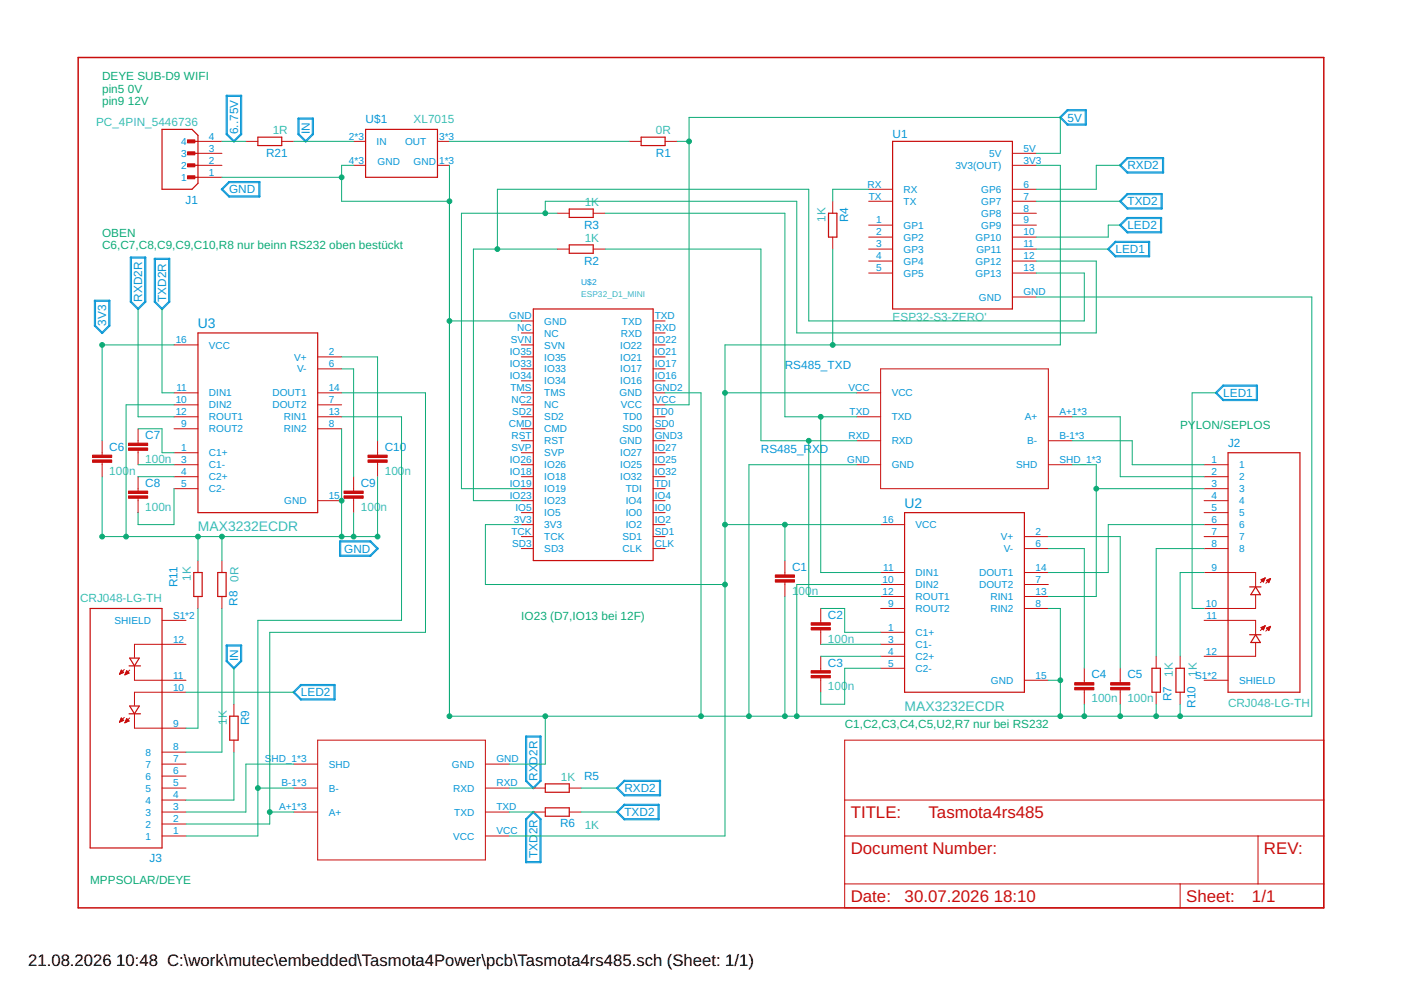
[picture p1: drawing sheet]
<svg xmlns="http://www.w3.org/2000/svg" width="297mm" height="210mm" viewBox="0 0 297 210" stroke-linecap="round" stroke-linejoin="round" font-family="sans-serif">
<g fill="none" stroke="#0696d7" stroke-width=".21">
<path d="M47.9 28.4l.2-.1 1.6 1.7-.1 .1zM48 20.2l.2 .1-.1 8.3-.2-.1zM48 20.2h3.2v.2h-3.2zM48.5 38.6l6.5-.1 .1 .2h-6.6zM48.5 38.5l.2 .2-1.7 1.6-.1-.2zM51 20.3h.2v8.3l-.2-.1zM51.1 28.3l.1 .2-1.6 1.6-.1-.2zM54.9 38.6h.2l-.1 3.2-.1-.1zM63.2 28.4l.1-.1 1.6 1.7-.1 .1zM63.2 25.1h.2l-.1 3.5-.1-.1zM63.2 25.1l3.2-.1 .1 .2-3.3 .1zM66.2 25.1h.3l-.1 3.5-.2-.1z"/>
<path d="M66.3 28.3l.2 .2-1.7 1.6-.1-.2zM224.7 24.8h.2l1.6 1.7h-.2zM226.3 23.2l.2 .2-1.7 1.6-.1-.2zM226.3 23.2h4v.2l-4 .1zM226.3 26.3h4v.2h-4zM230.1 23.3h.2v3.2h-.2zM237.4 35l.2-.1 1.6 1.7-.2 .1zM238.9 33.5l7.7-.1 .1 .2-7.7 .1zM238.9 36.5l7.7-.1 .1 .2-7.7 .1zM239 33.4l.2 .2-1.7 1.6-.1-.2zM246.5 33.5h.2l-.1 3.2-.1-.1zM27.7 54.5l.2 .1-.1 9.5-.2-.1z"/>
<path d="M27.7 54.5h3.1l.1 .2h-3.2zM30.8 54.5l.1 .1-.1 9.5-.1-.1zM32.8 54.8h.2l-.1 9.3-.2-.1zM32.8 54.8h3.1l.1 .1-3.2 .1zM35.8 54.8h.2l-.1 9.3-.1-.1zM46.9 40.1l.2-.1 1.6 1.7-.2 .1zM48.5 41.6l6.5-.1 .1 .2-6.6 .1zM234.8 52.8l.2-.1 1.6 1.7-.1 .1zM236.4 51.2h7.3l.1 .1-7.3 .1zM236.5 51.2l.1 .1-1.7 1.6-.1-.1zM236.5 54.2h7.2l.1 .2-7.3 .1zM237.4 42.6l.2-.1 1.6 1.7-.2 .1z"/>
<path d="M237.4 47.7l1.7-1.6 .1 .2-1.6 1.6zM237.4 47.7l.2-.1 1.6 1.7-.2 .1zM238.9 41.1l7.4-.1 .1 .2-7.4 .1zM238.9 44.2l7.4-.1 .1 .1-7.4 .1zM238.9 46.2l7.3-.1 .1 .2-7.3 .1zM239 41l.2 .2-1.7 1.6-.1-.2zM239 49.1h7.2l.1 .2-7.3 .1zM243.5 51.2h.3l-.1 3.3-.2-.1zM246 46.2h.3l-.1 3.2-.2-.1zM246.2 41.1h.2l-.1 3.2-.1-.1zM20 69l.2-.1 1.6 1.7-.2 .1zM20 63.7h.3l-.1 5.5-.2-.1z"/>
<path d="M20 63.7l3.2-.1 .1 .2-3.2 .1zM23.1 63.7h.2l-.1 5.5-.1-.1zM23.1 68.9l.2 .2-1.7 1.6-.1-.2zM27.6 63.9h.2l1.6 1.7h-.2zM30.8 63.9l.1 .1-1.7 1.6-.1-.1zM32.7 63.9h.2l1.6 1.7h-.2zM35.8 63.9l.2 .1-1.7 1.6-.1-.1zM257.7 83.2l1.6-1.6 .2 .1-1.6 1.7zM257.7 83.2h.2l1.6 1.7h-.2zM259.2 81.7l7.3-.1 .1 .2-7.3 .1zM259.2 84.8l7.3-.1 .1 .2h-7.3zM266.4 81.7h.2l-.1 3.2h-.1z"/>
<path d="M72 117.8l6.6-.1 .1 .2-6.6 .1zM72 114.7h6.6l.1 .1-6.6 .1zM72 114.7h.2v3.3l-.2-.1zM78.4 117.8l1.6-1.6 .2 .1-1.6 1.7zM78.4 114.7h.2l1.6 1.7h-.2zM47.9 136.8h.3l-.1 3.5-.2-.1zM47.9 136.8l3.3-.1v.2l-3.2 .1zM51 136.8h.2v3.5l-.2-.1zM47.9 140.1l.2-.1 1.6 1.7-.1 .1zM51.1 140l.1 .2-1.6 1.6-.1-.2zM62.1 146.7l1.7-1.6 .1 .1-1.6 1.7zM62.1 146.7l.2-.1 1.6 1.7-.1 .1z"/>
<path d="M63.7 145.2l7.3-.1 .1 .2-7.3 .1zM63.8 148.2h7.2l.1 .1-7.3 .1zM70.8 145.2h.3l-.1 3.2-.2-.1zM111.4 156.1h.3l-.1 9.6-.2-.1zM111.4 156.1l3.2-.1 .1 .2-3.2 .1zM114.5 156.1h.2l-.1 9.6-.1-.1zM111.4 165.5l.2-.1 1.6 1.7-.2 .1zM111.4 173.7l1.6-1.7 .2 .1-1.6 1.7zM111.4 173.7h.3l-.1 9.2-.2-.1zM112.9 172.1l.2-.1 1.6 1.7-.1 .1zM114.6 165.4l.1 .2-1.7 1.6-.1-.2zM114.6 173.6l.1 .1-.1 9.2-.1-.1z"/>
<path d="M130.7 167h.2l1.6 1.7h-.2zM130.7 172.1l.2-.1 1.6 1.7-.2 .1zM132.2 165.5l7.8-.1 .1 .2-7.8 .1zM132.2 170.6l7.5-.1 .1 .2-7.5 .1zM132.3 165.4l.2 .2-1.7 1.6-.1-.2zM132.3 168.5h7.7l.1 .2h-7.8zM132.3 170.5l.2 .2-1.7 1.6-.1-.2zM132.3 173.6h7.4l.1 .1-7.5 .1zM139.5 170.6h.3l-.1 3.2-.2-.1zM139.8 165.5h.3l-.1 3.2h-.2zM111.4 182.8l3.2-.1 .1 .1-3.2 .1z"/>
</g>
<g fill="none" stroke="#c90d0c" stroke-width=".25">
<path d="M34.4 27.4h6.3l1.3 1.3v10.2l-1.3 1.2h-6.3zM40.1 37.6h1.9M40.1 35.1h1.9M40.1 32.5h1.9M40.1 30h1.9M54.7 29.1h5v1.8h-5zM77.5 27.4h15.3v10.2h-15.3zM135.9 29.1h5.1v1.8h-5.1zM189.3 30h25.4v35.5h-25.4zM120.7 51.9h5.1v1.8h-5.1zM120.7 44.3h5.1v1.8h-5.1zM175.7 45.2h1.7v5.1h-1.7z"/>
<path d="M42 70.6h25.4v38.1h-25.4zM113.1 65.5h25.4v53.4h-25.4zM260.4 96h15.2v50.8h-15.2zM191.8 108.7h25.4v38.1h-25.4zM19.1 129h15.3v50.8h-15.3zM27.5 139.5h2l-1 1.7zM41.1 121.4h1.8v5.1h-1.8zM46.2 121.4h1.7v5.1h-1.7zM264.9 124.4h2.5M264.9 134.6h2.5M266.2 124.4l1 1.7h-2zM266.2 134.6l1 1.6h-2z"/>
<path d="M27.4 151.3h2.4M27.4 141.2h2.4M27.5 149.7h2l-1 1.6zM48.7 151.8h1.8v5.1h-1.8zM244.2 141.7h1.8v5.1h-1.8zM249.3 141.7h1.8v5.1h-1.8zM115.6 166.2h5.1v1.8h-5.1zM115.6 171.3h5.1v1.8h-5.1z"/>
</g>
<g fill="none" stroke="#c90d0c" stroke-width=".21">
<path d="M42 30h5.1M42 35.1h5.1M42 37.6h5.1M42 32.5h5.1M52.1 30h2.6M59.7 30h2.6M75 30h2.5M75 35.1h2.5M92.8 30h2.5M92.8 35.1h2.5M133.4 30h2.5M141 30h2.6"/>
<path d="M214.7 35.1h5M214.7 32.5h5M118.2 52.8h2.5M118.2 45.2h2.5M125.8 52.8h2.5M125.8 45.2h2.5M176.6 42.7v2.5M176.6 50.3v2.5M184.2 52.8h5.1M184.2 57.9h5.1M184.2 42.7h5.1M184.2 40.1h5.1"/>
<path d="M184.2 55.4h5.1M184.2 50.3h5.1M184.2 47.7h5.1M214.7 52.8h5M214.7 45.2h5M214.7 57.9h5M214.7 42.7h5M214.7 40.1h5M214.7 55.4h5M214.7 50.3h5M214.7 47.7h5M36.9 73.1h5.1"/>
<path d="M67.4 75.7h5M67.4 78.2h5M110.5 68.1h2.6M110.5 70.6h2.6M110.5 73.1h2.6M110.5 75.7h2.6M110.5 78.2h2.6M138.5 68.1h2.5M138.5 70.6h2.5M138.5 73.1h2.5M138.5 75.7h2.5M138.5 78.2h2.5"/>
<path d="M186.7 78.2h35.6v25.4h-35.6zM214.7 63h5M21.7 93.5v3M21.7 98v3.1M29.3 90.9v3.1M29.3 95.5v3M36.9 83.3h5.1M36.9 85.8h5.1M36.9 88.4h5.1M36.9 90.9h5.1M36.9 96h5.1M36.9 98.5h5.1"/>
<path d="M67.4 83.3h5M67.4 85.8h5M67.4 88.4h5M67.4 90.9h5M80.1 93.5v3M80.1 98v3.1M110.5 80.8h2.6M110.5 83.3h2.6M110.5 85.8h2.6M110.5 88.4h2.6M110.5 90.9h2.6M110.5 93.5h2.6"/>
<path d="M110.5 96h2.6M110.5 98.5h2.6M138.5 80.8h2.5M138.5 83.3h2.5M138.5 85.8h2.5M138.5 88.4h2.5M138.5 90.9h2.5M138.5 93.5h2.5M138.5 96h2.5M138.5 98.5h2.5M181.6 83.3h5.1M181.6 88.4h5.1"/>
<path d="M181.6 93.5h5.1M181.6 98.5h5.1M222.3 88.4h5.1M222.3 93.5h5.1M222.3 98.5h5.1M255.3 98.5h5.1M29.3 101.1v3M29.3 105.6v3.1M36.9 101.1h5.1M36.9 103.6h5.1M42 118.9v2.5M47.1 118.9v2.5"/>
<path d="M67.4 106.2h5M75 101.1v3M75 105.6v3.1M110.5 101.1h2.6M110.5 103.6h2.6M110.5 106.2h2.6M110.5 108.7h2.6M110.5 111.2h2.6M110.5 113.8h2.6M110.5 116.3h2.6M138.5 101.1h2.5M138.5 103.6h2.5"/>
<path d="M138.5 106.2h2.5M138.5 108.7h2.5M138.5 111.2h2.5M138.5 113.8h2.5M138.5 116.3h2.5M166.4 118.9v3M186.7 111.2h5.1M217.2 113.8h5.1M217.2 116.3h5.1M255.3 101.1h5.1M255.3 103.6h5.1M255.3 106.2h5.1"/>
<path d="M255.3 108.7h5.1M255.3 111.2h5.1M255.3 113.8h5.1M255.3 116.3h5.1M34.4 131.5h5M39.4 136.6h-10.9v2.8M42 126.5v2.5M47.1 126.5v2.5M166.4 123.4v3.1M174 129v3M174 133.6v3M174 139.1v3.1"/>
<path d="M186.7 121.4h5.1M186.7 129h5.1M186.7 139.1h5.1M186.7 123.9h5.1M186.7 126.5h5.1M186.7 134.1h5.1M186.7 136.6h5.1M217.2 121.4h5.1M217.2 129h5.1M217.2 123.9h5.1M217.2 126.5h5.1M245.1 139.1v2.6"/>
<path d="M250.2 139.1v2.6M255.3 121.4h10.9v2.9M255.3 131.5h10.9v3M266.2 126.2v2.8h-10.9M266.2 136.4v2.7h-10.9M267.4 122.9l.8-.4-.3 .9zM267.4 133.1l.8-.4-.3 .9zM267.4 133.1h.7M267.4 123h.7M267.5 122.8h.6M267.5 133.2h.5M267.5 123.1h.5"/>
<path d="M267.6 133h.5M267.6 133.3h.3M267.7 123.2h.2M267.7 133.5h.2M267.8 123.3h.1M267.8 122.7h.4M267.8 132.8h.4M268.1 122.6h.1M268.1 132.7h.1M268.2 122.5l-1 1M268.2 132.7l-1 1M268.5 123l.9-.3-.4 .8z"/>
<path d="M268.5 133.2l.5 .5M268.5 133.2h.7M268.5 123.1h.7M268.6 133.3h.6M268.7 123.2h.4M268.7 123h.5M268.7 133.1h.6M268.8 133.5h.3M268.8 123.3h.3M268.9 133.6h.1M268.9 123.4h.1M268.9 122.8h.4"/>
<path d="M269 133.7h.1M269 133h.3M269.2 122.7h.1M269.3 132.8h.1M269.4 122.7l-1 1M269.4 132.8l-1 1M269.4 132.8l-.9 .4M269.4 132.8l-.4 .9M25.3 153.1h.1M25.4 153h.2M25.4 142.9h.2M25.4 142.7h.5"/>
<path d="M25.4 152.9h.5M25.5 152.8h.7M25.5 142.6h.6M25.5 142.5h.6M25.5 152.6h.6M25.6 152.5h.4M25.6 142.4h.4M25.6 142.3h.3M25.7 152.4h.2M25.7 152.3h.1M25.7 142.1h.1M25.7 152.2l.5 .5-.9 .4z"/>
<path d="M25.7 142.1l.5 .5-.9 .4zM26.4 152.1l-1.1 1M26.4 141.9l-1.1 1.1M26.5 153.2h.1M26.5 143h.2M26.5 153.1h.3M26.6 142.9h.4M26.6 153h.5M26.6 152.9h.8M26.6 142.7h.7M26.7 142.6h.6M26.7 152.8h.5"/>
<path d="M26.7 152.6h.4M26.7 142.5h.5M26.8 142.4h.2M26.8 152.5h.2M26.8 152.4h.1M26.8 142.3h.1M26.9 142.2l.5 .5-.9 .4zM27.4 152.9l-.9 .3M27.4 152.9l-.5-.5-.4 .8M27.5 152.2l-1 1M27.5 142.1l-1 1M28.5 141.3v2.9h10.9"/>
<path d="M28.5 151.5v2.9h10.9M34.4 159.5h5M39.4 146.8h-10.9v2.8M49.6 149.3v2.5M49.6 156.9v2.6M67.4 156.9h35.5v25.4h-35.5zM174 143.7v3.1M179.1 156.9h101.6v35.6h-101.6zM186.7 141.7h5.1M217.2 144.2h5.1M229.9 141.7v3M229.9 146.3v3"/>
<path d="M237.5 141.7v3M237.5 146.3v3M245.1 146.8v2.5M250.2 146.8v2.5M255.3 144.2h5.1M34.4 177.2h5M34.4 169.6h5M34.4 172.2h5M34.4 167.1h5M34.4 162h5M34.4 174.7h5M34.4 164.5h5"/>
<path d="M62.3 172.2h5.1M62.3 167.1h5.1M62.3 162h5.1M102.9 177.2h5.1M102.9 172.2h5.1M102.9 167.1h5.1M102.9 162h5.1M113.1 172.2h2.5M113.1 167.1h2.5M120.7 172.2h2.5M120.7 167.1h2.5M179.1 177.2h101.6"/>
<path d="M179.1 169.6h101.6M266.7 177.2v10.2M179.1 187.4h101.6M250.2 187.4v5.1"/>
</g>
<path d="M16.6 12.2h264.1v180.3h-264.1z" fill="none" stroke="#c90d0c" stroke-width=".32"/>
<g fill="#c90d0c" stroke="#c90d0c" stroke-width=".21">
<path d="M39.8 37.3h1.5v.6h-1.5z"/>
<path d="M39.8 34.7h1.5v.7h-1.5z"/>
<path d="M39.8 32.2h1.5v.6h-1.5z"/>
<path d="M39.8 29.7h1.5v.6h-1.5z"/>
<path d="M164.4 122.9h4v.5h-4z"/>
<path d="M164.4 121.9h4v.5h-4z"/>
<path d="M172 133.1h4v.5h-4z"/>
<path d="M172 132h4v.5h-4z"/>
<path d="M172 143.2h4v.5h-4z"/>
<path d="M172 142.2h4v.5h-4z"/>
<path d="M227.9 145.8h4v.5h-4z"/>
<path d="M227.9 144.7h4v.5h-4z"/>
<path d="M235.5 145.8h4v.5h-4z"/>
<path d="M235.5 144.7h4v.5h-4z"/>
<path d="M19.6 97.5h4.1v.5h-4.1z"/>
<path d="M19.6 96.5h4.1v.5h-4.1z"/>
<path d="M27.2 95h4.1v.5h-4.1z"/>
<path d="M27.2 94h4.1v.5h-4.1z"/>
<path d="M27.2 105.1h4.1v.5h-4.1z"/>
<path d="M27.2 104.1h4.1v.5h-4.1z"/>
<path d="M72.9 105.1h4.1v.5h-4.1z"/>
<path d="M72.9 104.1h4.1v.5h-4.1z"/>
<path d="M78 97.5h4.1v.5h-4.1z"/>
<path d="M78 96.5h4.1v.5h-4.1z"/>
</g>
<g fill="none" stroke="#0dab76" stroke-width=".21">
<path d="M47.1 30h5M47.1 37.6h25.3M62.3 30h12.7M75 35.1h-2.6v7.6h22.9M95.3 30h38.1M95.3 35.1v116.7h182.8v-88.8h-58.4M143.6 30h2.5M219.7 35.1h5.1v38h-71.1v104.1h-45.7M219.7 32.5h5.1v-7.6h-78.7v60.9h-5.1M237.5 35.1h-5.1v5h-12.7M105.5 52.8v-12.7h66v28h58.4v-10.2h-10.2M115.6 45.2v-2.5h53.3v27.9h63.5v-15.2h-12.7"/>
<path d="M118.2 45.2h-20.4v58.4h12.7M118.2 52.8h-17.8v53.4h10.1M128.3 45.2h38.1v43.2h15.2M128.3 52.8h33v40.7h20.3M176.6 52.8v20.3M184.2 40.1h-7.6v2.6M219.7 52.8h15.3M219.7 42.7h17.8M237.5 47.7h-2.5v2.6h-15.3M29.3 65.5v22.9h7.6M34.4 65.5v17.8h2.5M36.9 73.1h-15.2v20.4"/>
<path d="M72.4 78.2h2.6v22.9M72.4 75.7h7.7v17.8M95.3 68.1h15.2M29.3 90.9h5.1v5.1h2.5M29.3 98.5h7.6M36.9 85.8h-10.2v28M72.4 83.3h17.8v50.8h-33v40.6h-17.8M72.4 88.4h12.7v43.1h-30.4v45.7h-15.3M72.4 90.9v22.9M141 83.3h7.6v68.5M153.7 83.3h27.9M171.5 93.5v33h15.2"/>
<path d="M174 88.4v33h12.7M181.6 98.5h-22.8v53.3M227.4 88.4h10.1v12.7h17.8M227.4 93.5h12.7v5h15.2M227.4 98.5h5v28h-10.1M257.8 83.3h-5v45.7h2.5M21.7 101.1v12.7h58.4v-12.7M29.3 101.1h7.6M36.9 103.6v7.6h-7.6v-2.5M42 113.8v5.1M47.1 113.8v5.1M75 108.7v5.1"/>
<path d="M110.5 111.2h-7.6v12.7h50.8M153.7 111.2h33M166.4 111.2v7.7M222.3 116.3h7.6v25.4M222.3 113.8h15.2v27.9M232.4 103.6h22.9M255.3 111.2h-20.3v10.2h-12.7M255.3 116.3h-10.2v22.8M42 129v25.4h-2.6M47.1 129v30.5h-7.7M166.4 126.5v25.3M174 139.1h12.7"/>
<path d="M174 136.6h12.7M174 129h5.1v5.1h7.6M186.7 123.9h-17.8v27.9M222.3 129h2.5v22.8M255.3 121.4h-5.1v17.7M39.4 146.8h22.9M49.6 141.7v7.6M49.6 159.5v10.1h-10.2M115.6 151.8v10.2h-7.6M186.7 141.7h-7.6v7.6h-5.1v-2.5M222.3 144.2h2.5M229.9 149.3v2.5"/>
<path d="M237.5 149.3v2.5M245.1 149.3v2.5M250.2 149.3v2.5M54.7 167.1h7.6M57.2 172.2h5.1M62.3 162h-10.2v10.2h-12.7M108 167.1h5.1M108 172.2h5.1M123.2 167.1h7.7M123.2 172.2h7.7"/>
</g>
<g fill="#0dab76" stroke="#0dab76" stroke-width=".21">
<circle cx="153.7" cy="83.3" r=".51"/>
<circle cx="176.6" cy="73.1" r=".51"/>
<circle cx="166.4" cy="111.2" r=".51"/>
<circle cx="153.7" cy="111.2" r=".51"/>
<circle cx="153.7" cy="123.9" r=".51"/>
<circle cx="21.7" cy="73.1" r=".51"/>
<circle cx="174" cy="88.4" r=".51"/>
<circle cx="171.5" cy="93.5" r=".51"/>
<circle cx="146.1" cy="30" r=".51"/>
<circle cx="115.6" cy="45.2" r=".51"/>
<circle cx="105.5" cy="52.8" r=".51"/>
<circle cx="54.7" cy="167.1" r=".51"/>
<circle cx="232.4" cy="103.6" r=".51"/>
<circle cx="21.7" cy="113.8" r=".51"/>
<circle cx="72.4" cy="113.8" r=".51"/>
<circle cx="72.4" cy="106.2" r=".51"/>
<circle cx="26.7" cy="113.8" r=".51"/>
<circle cx="75" cy="113.8" r=".51"/>
<circle cx="80.1" cy="113.8" r=".51"/>
<circle cx="47.1" cy="113.8" r=".51"/>
<circle cx="42" cy="113.8" r=".51"/>
<circle cx="72.4" cy="37.6" r=".51"/>
<circle cx="95.3" cy="151.8" r=".51"/>
<circle cx="158.8" cy="151.8" r=".51"/>
<circle cx="148.6" cy="151.8" r=".51"/>
<circle cx="95.3" cy="68.1" r=".51"/>
<circle cx="166.4" cy="151.8" r=".51"/>
<circle cx="224.8" cy="151.8" r=".51"/>
<circle cx="115.6" cy="151.8" r=".51"/>
<circle cx="224.8" cy="144.2" r=".51"/>
<circle cx="168.9" cy="151.8" r=".51"/>
<circle cx="245.1" cy="151.8" r=".51"/>
<circle cx="229.9" cy="151.8" r=".51"/>
<circle cx="237.5" cy="151.8" r=".51"/>
<circle cx="95.3" cy="42.7" r=".51"/>
<circle cx="250.2" cy="151.8" r=".51"/>
<circle cx="57.2" cy="172.2" r=".51"/>
</g>
<g font-size="3.6" fill="#c90d0c">
<text x="180.4" y="173.4">TITLE:</text>
<text x="196.9" y="173.4">Tasmota4rs485</text>
<text x="180.4" y="181.1">Document Number:</text>
<text x="268" y="181.1">REV:</text>
<text x="180.4" y="191.2">Date:</text>
<text x="191.8" y="191.2">30.07.2026</text>
<text x="210.7" y="191.2">18:10</text>
<text x="251.5" y="191.2">Sheet:</text>
<text x="265.4" y="191.2">1/1</text>
</g>
<g font-size="3.5">
<text x="6" y="204.7">21.08.2026</text>
<text x="24.7" y="204.7">10:48 C:\work\mutec\embedded\Tasmota4Power\pcb\Tasmota4rs485.sch (Sheet: 1/1)</text>
</g>
<g font-size="2.9" fill="#0696d7">
<text x="42" y="69.6">U3</text>
<text x="191.8" y="107.7">U2</text>
</g>
<g font-size="2.9" fill="#32c8c8">
<text x="42" y="112.7">MAX3232ECDR</text>
<text x="191.8" y="150.8">MAX3232ECDR</text>
</g>
<g font-size="2.5" fill="#0dab76">
<text x="21.6" y="17">DEYE SUB-D9 WIFI</text>
<text x="21.6" y="19.7">pin5</text>
<text x="21.6" y="22.3">pin9</text>
<text x="27.1" y="19.7">0V</text>
<text x="27.1" y="22.3">12V</text>
<text x="21.6" y="50.2">OBEN</text>
<text x="21.6" y="52.8">C6,C7,C8,C9,C9,C10,R8 nur beinn RS232 oben bestückt</text>
<text x="250.2" y="90.9">PYLON/SEPLOS</text>
<text x="110.5" y="131.5">IO23 (D7,IO13 bei 12F)</text>
<text x="179.1" y="154.4">C1,C2,C3,C4,C5,U2,R7 nur bei RS232</text>
<text x="19.1" y="187.4">MPPSOLAR/DEYE</text>
</g>
<g font-size="2.5" fill="#32c8c8">
<text x="20.4" y="26.7">PC_4PIN_5446736</text>
<text x="57.8" y="28.4">1R</text>
<text x="87.7" y="26.2">XL7015</text>
<text x="139.1" y="28.4">0R</text>
<text x="124" y="43.7">1K</text>
<text x="175" y="47" transform="rotate(-90 175 47)">1K</text>
<text x="124" y="51.3">1K</text>
<text x="189.3" y="68.1">ESP32-S3-ZERO'</text>
<text x="23.2" y="100.7">100</text>
<text x="27.4" y="100.7">n</text>
<text x="30.8" y="98.1">100n</text>
<text x="81.6" y="100.7">100</text>
<text x="85.8" y="100.7">n</text>
<text x="30.8" y="108.3">100n</text>
<text x="76.5" y="108.3">100</text>
<text x="80.7" y="108.3">n</text>
<text x="40.4" y="123.2" transform="rotate(-90 40.4 123.2)">1K</text>
<text x="50.6" y="123.3" transform="rotate(-90 50.6 123.3)">0R</text>
<text x="17" y="127.7">CRJ048-LG-TH</text>
<text x="167.9" y="126.1">1</text>
<text x="169.3" y="126.1">00</text>
<text x="172.1" y="126.1">n</text>
<text x="175.5" y="136.2">100n</text>
<text x="248.7" y="143.5" transform="rotate(-90 248.7 143.5)">1K</text>
<text x="253.8" y="143.5" transform="rotate(-90 253.8 143.5)">1K</text>
<text x="175.5" y="146.4">100</text>
<text x="179.7" y="146.4">n</text>
<text x="231.4" y="148.9">100n</text>
<text x="239" y="148.9">100n</text>
<text x="260.4" y="149.8">CRJ048-LG-TH</text>
<text x="48.1" y="153.7" transform="rotate(-90 48.1 153.7)">1K</text>
<text x="118.9" y="165.6">1K</text>
<text x="124" y="175.7">1K</text>
</g>
<g font-size="2.5" fill="#0696d7">
<text x="50.5" y="28.4" transform="rotate(-90 50.5 28.4)">6..75V</text>
<text x="65.7" y="28.4" transform="rotate(-90 65.7 28.4)">IN</text>
<text x="77.5" y="26.2">U$1</text>
<text x="189.3" y="29.2">U1</text>
<text x="226.3" y="25.8">5V</text>
<text x="56.4" y="33.2">R21</text>
<text x="139.1" y="33.2">R1</text>
<text x="239" y="35.9">RXD2</text>
<text x="48.6" y="41">GND</text>
<text x="39.3" y="43.2">J1</text>
<text x="179.8" y="47.1" transform="rotate(-90 179.8 47.1)">R4</text>
<text x="239" y="43.6">TXD2</text>
<text x="123.8" y="48.5">R3</text>
<text x="236.5" y="53.7">LED1</text>
<text x="239" y="48.6">LED2</text>
<text x="123.8" y="56.1">R2</text>
<text x="30.2" y="64" transform="rotate(-90 30.2 64)">RXD2R</text>
<text x="35.2" y="64" transform="rotate(-90 35.2 64)">TXD2R</text>
<text x="22.5" y="69.1" transform="rotate(-90 22.5 69.1)">3V3</text>
<text x="166.4" y="78.2">RS485_TXD</text>
<text x="259.3" y="84.2">LED1</text>
<text x="23.2" y="95.6">C6</text>
<text x="30.8" y="93.1">C7</text>
<text x="81.6" y="95.6">C10</text>
<text x="161.3" y="96">RS485_R</text>
<text x="172.2" y="96">XD</text>
<text x="260.4" y="94.7">J2</text>
<text x="30.8" y="103.2">C8</text>
<text x="76.5" y="103.2">C9</text>
<text x="73" y="117.2">GND</text>
<text x="37.6" y="124.5" transform="rotate(-90 37.6 124.5)">R11</text>
<text x="167.9" y="121">C1</text>
<text x="50.3" y="128.4" transform="rotate(-90 50.3 128.4)">R8</text>
<text x="175.5" y="131.2">C2</text>
<text x="50.5" y="140.2" transform="rotate(-90 50.5 140.2)">IN</text>
<text x="175.5" y="141.3">C3</text>
<text x="231.4" y="143.9">C4</text>
<text x="239" y="143.9">C5</text>
<text x="63.8" y="147.7">LED2</text>
<text x="248.4" y="148.7" transform="rotate(-90 248.4 148.7)">R7</text>
<text x="52.9" y="153.8" transform="rotate(-90 52.9 153.8)">R9</text>
<text x="253.5" y="150.1" transform="rotate(-90 253.5 150.1)">R10</text>
<text x="114" y="165.6" transform="rotate(-90 114 165.6)">RXD2R</text>
<text x="123.8" y="165.3">R5</text>
<text x="132.4" y="168">RXD2</text>
<text x="132.4" y="173.1">TXD2</text>
<text x="114" y="176.9" transform="rotate(-90 114 176.9)">2R</text>
<text x="118.8" y="175.4">R6</text>
<text x="31.7" y="182.8">J3</text>
<text x="114" y="181.9" transform="rotate(-90 114 181.9)">TXD</text>
</g>
<g font-size="2.1" fill="#0696d7">
<text x="44.3" y="29.6">4</text>
<text x="74" y="29.6">2*3</text>
<text x="93.1" y="29.6">3*3</text>
<text x="38.4" y="35.8">2</text>
<text x="38.4" y="33.3">3</text>
<text x="38.4" y="30.7">4</text>
<text x="44.3" y="34.7">2</text>
<text x="44.3" y="32.1">3</text>
<text x="74" y="34.7">4*3</text>
<text x="79.9" y="30.7">IN</text>
<text x="80.1" y="35">GND</text>
<text x="85.9" y="30.7">OUT</text>
<text x="87.7" y="35">GND</text>
<text x="93.1" y="34.7">1*3</text>
<text x="202.6" y="35.8">3V3(OUT)</text>
<text x="209.7" y="33.3">5V</text>
<text x="217" y="34.7">3V3</text>
<text x="217" y="32.1">5V</text>
<text x="38.4" y="38.3">1</text>
<text x="44.3" y="37.2">1</text>
<text x="184" y="39.8">RX</text>
<text x="191.6" y="40.9">RX</text>
<text x="208" y="40.9">GP6</text>
<text x="217" y="39.8">6</text>
<text x="184.2" y="42.3">TX</text>
<text x="185.7" y="47.4">1</text>
<text x="191.6" y="43.4">TX</text>
<text x="208" y="43.4">GP7</text>
<text x="208" y="46">GP8</text>
<text x="217" y="42.3">7</text>
<text x="217" y="47.4">9</text>
<text x="217" y="44.8">8</text>
<text x="185.7" y="52.5">3</text>
<text x="185.7" y="49.9">2</text>
<text x="191.6" y="53.6">GP3</text>
<text x="191.6" y="51">GP2</text>
<text x="191.6" y="48.5">GP1</text>
<text x="206.9" y="51">GP10</text>
<text x="207" y="53.6">GP11</text>
<text x="208" y="48.5">GP9</text>
<text x="217" y="52.5">11</text>
<text x="217" y="49.9">10</text>
<text x="185.7" y="57.5">5</text>
<text x="185.7" y="55">4</text>
<text x="191.6" y="58.7">GP5</text>
<text x="191.6" y="56.1">GP4</text>
<text x="206.9" y="58.7">GP13</text>
<text x="206.9" y="56.1">GP12</text>
<text x="217" y="57.5">13</text>
<text x="217" y="55">12</text>
<text x="207.6" y="63.7">GND</text>
<text x="217" y="62.6">GND</text>
<text x="108" y="67.7">GND</text>
<text x="109.6" y="70.2">NC</text>
<text x="115.4" y="68.8">GND</text>
<text x="115.4" y="71.4">NC</text>
<text x="131.6" y="71.4">RXD</text>
<text x="131.9" y="68.8">TXD</text>
<text x="138.8" y="67.7">TXD</text>
<text x="138.8" y="70.2">RXD</text>
<text x="37.3" y="72.8">16</text>
<text x="44.3" y="73.9">VCC</text>
<text x="62.4" y="76.4">V+</text>
<text x="69.7" y="75.3">2</text>
<text x="69.7" y="77.9">6</text>
<text x="108.1" y="75.3">IO35</text>
<text x="108.1" y="77.9">IO33</text>
<text x="108.3" y="72.8">SVN</text>
<text x="115.4" y="73.9">SVN</text>
<text x="115.4" y="76.4">IO35</text>
<text x="131.5" y="73.9">IO22</text>
<text x="131.5" y="76.4">IO21</text>
<text x="138.8" y="72.8">IO22</text>
<text x="138.8" y="75.3">IO21</text>
<text x="138.8" y="77.9">IO17</text>
<text x="37.4" y="82.9">11</text>
<text x="63" y="79">V-</text>
<text x="69.7" y="82.9">14</text>
<text x="108.1" y="80.4">IO34</text>
<text x="108.2" y="82.9">TMS</text>
<text x="115.4" y="79">IO33</text>
<text x="115.4" y="81.5">IO34</text>
<text x="131.5" y="79">IO17</text>
<text x="131.5" y="81.5">IO16</text>
<text x="138.8" y="80.4">IO16</text>
<text x="138.8" y="82.9">GND2</text>
<text x="179.9" y="82.9">VCC</text>
<text x="37.3" y="85.5">10</text>
<text x="37.3" y="88">12</text>
<text x="44.3" y="84.1">DIN1</text>
<text x="44.3" y="86.6">DIN2</text>
<text x="44.3" y="89.1">ROUT1</text>
<text x="57.8" y="84.1">DOUT1</text>
<text x="57.8" y="86.6">DOUT2</text>
<text x="60.2" y="89.1">RIN1</text>
<text x="69.7" y="88">13</text>
<text x="69.7" y="85.5">7</text>
<text x="108.4" y="85.5">NC2</text>
<text x="108.6" y="88">SD2</text>
<text x="115.4" y="84.1">TMS</text>
<text x="115.4" y="86.6">NC</text>
<text x="115.4" y="89.1">SD2</text>
<text x="131.4" y="84.1">GND</text>
<text x="131.6" y="86.6">VCC</text>
<text x="132.1" y="89.1">TD0</text>
<text x="138.8" y="85.5">VCC</text>
<text x="138.8" y="88">TD0</text>
<text x="180.1" y="88">TXD</text>
<text x="189.1" y="84.1">VCC</text>
<text x="189.1" y="89.1">TXD</text>
<text x="217.3" y="89.1">A+</text>
<text x="224.6" y="88">A+1*3</text>
<text x="38.4" y="95.6">1</text>
<text x="38.4" y="90.6">9</text>
<text x="44.3" y="91.7">ROUT2</text>
<text x="60.2" y="91.7">RIN2</text>
<text x="69.7" y="90.6">8</text>
<text x="107.9" y="90.6">CMD</text>
<text x="108.4" y="93.1">RST</text>
<text x="108.5" y="95.6">SVP</text>
<text x="115.4" y="91.7">CMD</text>
<text x="115.4" y="94.2">RST</text>
<text x="131.4" y="94.2">GND</text>
<text x="132" y="91.7">SD0</text>
<text x="138.8" y="90.6">SD0</text>
<text x="138.8" y="93.1">GND3</text>
<text x="138.8" y="95.6">IO27</text>
<text x="179.9" y="93.1">RXD</text>
<text x="189.1" y="94.2">RXD</text>
<text x="217.8" y="94.2">B-</text>
<text x="224.6" y="93.1">B-1*3</text>
<text x="38.4" y="98.2">3</text>
<text x="38.4" y="100.7">4</text>
<text x="44.3" y="96.8">C1+</text>
<text x="44.3" y="99.3">C1-</text>
<text x="44.3" y="101.8">C2+</text>
<text x="108.1" y="98.2">IO26</text>
<text x="108.1" y="100.7">IO18</text>
<text x="115.4" y="96.8">SVP</text>
<text x="115.4" y="99.3">IO26</text>
<text x="115.4" y="101.8">IO18</text>
<text x="131.5" y="96.8">IO27</text>
<text x="131.5" y="99.3">IO25</text>
<text x="131.5" y="101.8">IO32</text>
<text x="138.8" y="98.2">IO25</text>
<text x="138.8" y="100.7">IO32</text>
<text x="179.6" y="98.2">GND</text>
<text x="189.1" y="99.3">GND</text>
<text x="215.4" y="99.3">SHD</text>
<text x="224.6" y="98.2">SHD_1*3</text>
<text x="256.8" y="98.2">1</text>
<text x="256.8" y="100.7">2</text>
<text x="262.7" y="99.3">1</text>
<text x="262.7" y="101.8">2</text>
<text x="38.4" y="103.3">5</text>
<text x="44.3" y="104.4">C2-</text>
<text x="60.3" y="106.9">GND</text>
<text x="69.7" y="105.8">15</text>
<text x="108.1" y="103.3">IO19</text>
<text x="108.1" y="105.8">IO23</text>
<text x="115.4" y="104.4">IO19</text>
<text x="115.4" y="106.9">IO23</text>
<text x="132.7" y="104.4">TDI</text>
<text x="132.7" y="106.9">IO4</text>
<text x="138.8" y="103.3">TDI</text>
<text x="138.8" y="105.8">IO4</text>
<text x="256.8" y="103.3">3</text>
<text x="256.8" y="105.8">4</text>
<text x="262.7" y="104.4">3</text>
<text x="262.7" y="106.9">4</text>
<text x="108.4" y="113.4">TCK</text>
<text x="108.9" y="110.9">3V3</text>
<text x="109.3" y="108.3">IO5</text>
<text x="115.4" y="109.4">IO5</text>
<text x="115.4" y="112">3V3</text>
<text x="132.7" y="109.4">IO0</text>
<text x="132.7" y="112">IO2</text>
<text x="138.8" y="108.3">IO0</text>
<text x="138.8" y="110.9">IO2</text>
<text x="138.8" y="113.4">SD1</text>
<text x="187.1" y="110.9">16</text>
<text x="194.1" y="112">VCC</text>
<text x="219.5" y="113.4">2</text>
<text x="256.8" y="108.3">5</text>
<text x="256.8" y="110.9">6</text>
<text x="256.8" y="113.4">7</text>
<text x="262.7" y="109.4">5</text>
<text x="262.7" y="112">6</text>
<text x="108.6" y="115.9">SD3</text>
<text x="115.4" y="114.5">TCK</text>
<text x="115.4" y="117.1">SD3</text>
<text x="132" y="114.5">SD1</text>
<text x="132" y="117.1">CLK</text>
<text x="138.8" y="115.9">CLK</text>
<text x="212.2" y="114.5">V+</text>
<text x="212.8" y="117.1">V-</text>
<text x="219.5" y="115.9">6</text>
<text x="256.8" y="115.9">8</text>
<text x="262.7" y="114.5">7</text>
<text x="262.7" y="117.1">8</text>
<text x="187.1" y="123.6">10</text>
<text x="187.2" y="121">11</text>
<text x="194.1" y="122.1">DIN1</text>
<text x="194.1" y="124.7">DIN2</text>
<text x="207.6" y="122.1">DOUT1</text>
<text x="207.6" y="124.7">DOUT2</text>
<text x="219.5" y="121">14</text>
<text x="219.5" y="123.6">7</text>
<text x="256.8" y="121">9</text>
<text x="36.7" y="131.2">S1*2</text>
<text x="187.1" y="126.1">12</text>
<text x="188.3" y="128.6">9</text>
<text x="194.1" y="127.2">ROUT1</text>
<text x="194.1" y="129.8">ROUT2</text>
<text x="210" y="127.2">RIN1</text>
<text x="210" y="129.8">RIN2</text>
<text x="219.5" y="126.1">13</text>
<text x="219.5" y="128.6">8</text>
<text x="255.7" y="128.6">10</text>
<text x="255.8" y="131.2">11</text>
<text x="24.3" y="132.3">SHIELD</text>
<text x="36.7" y="136.3">12</text>
<text x="188.3" y="133.7">1</text>
<text x="188.3" y="136.3">3</text>
<text x="194.1" y="134.8">C1+</text>
<text x="194.1" y="137.4">C1-</text>
<text x="36.7" y="143.9">11</text>
<text x="188.3" y="138.8">4</text>
<text x="188.3" y="141.3">5</text>
<text x="194.1" y="139.9">C2+</text>
<text x="194.1" y="142.5">C2-</text>
<text x="219.5" y="143.9">15</text>
<text x="253.4" y="143.9">S1*2</text>
<text x="255.7" y="138.8">12</text>
<text x="36.7" y="146.4">10</text>
<text x="210.1" y="145">GND</text>
<text x="262.7" y="145">SHIELD</text>
<text x="36.7" y="154">9</text>
<text x="30.8" y="160.2">8</text>
<text x="36.7" y="161.7">7</text>
<text x="36.7" y="159.1">8</text>
<text x="56.1" y="161.7">S</text>
<text x="57.6" y="161.7">HD_1*3</text>
<text x="105.3" y="161.7">GND</text>
<text x="30.8" y="167.9">5</text>
<text x="30.8" y="165.3">6</text>
<text x="30.8" y="162.8">7</text>
<text x="36.7" y="166.7">5</text>
<text x="36.7" y="164.2">6</text>
<text x="59.7" y="166.7">B-1*3</text>
<text x="69.7" y="167.9">B-</text>
<text x="69.7" y="162.8">SHD</text>
<text x="95.8" y="162.8">GND</text>
<text x="96.1" y="167.9">RXD</text>
<text x="105.3" y="166.7">RXD</text>
<text x="30.8" y="172.9">3</text>
<text x="30.8" y="170.4">4</text>
<text x="36.7" y="171.8">3</text>
<text x="36.7" y="169.3">4</text>
<text x="59.2" y="171.8">A+1*3</text>
<text x="69.7" y="172.9">A+</text>
<text x="96.3" y="172.9">TXD</text>
<text x="105.3" y="171.8">TXD</text>
<text x="30.8" y="178">1</text>
<text x="30.8" y="175.5">2</text>
<text x="36.7" y="176.9">1</text>
<text x="36.7" y="174.4">2</text>
<text x="96.1" y="178">VCC</text>
<text x="105.3" y="176.9">VCC</text>
</g>
<text font-size="1.8" fill="#32c8c8" x="123.2" y="63">ESP32_D1_MINI</text>
<text font-size="1.8" fill="#0696d7" x="123.2" y="60.4">U$2</text>
</svg>
